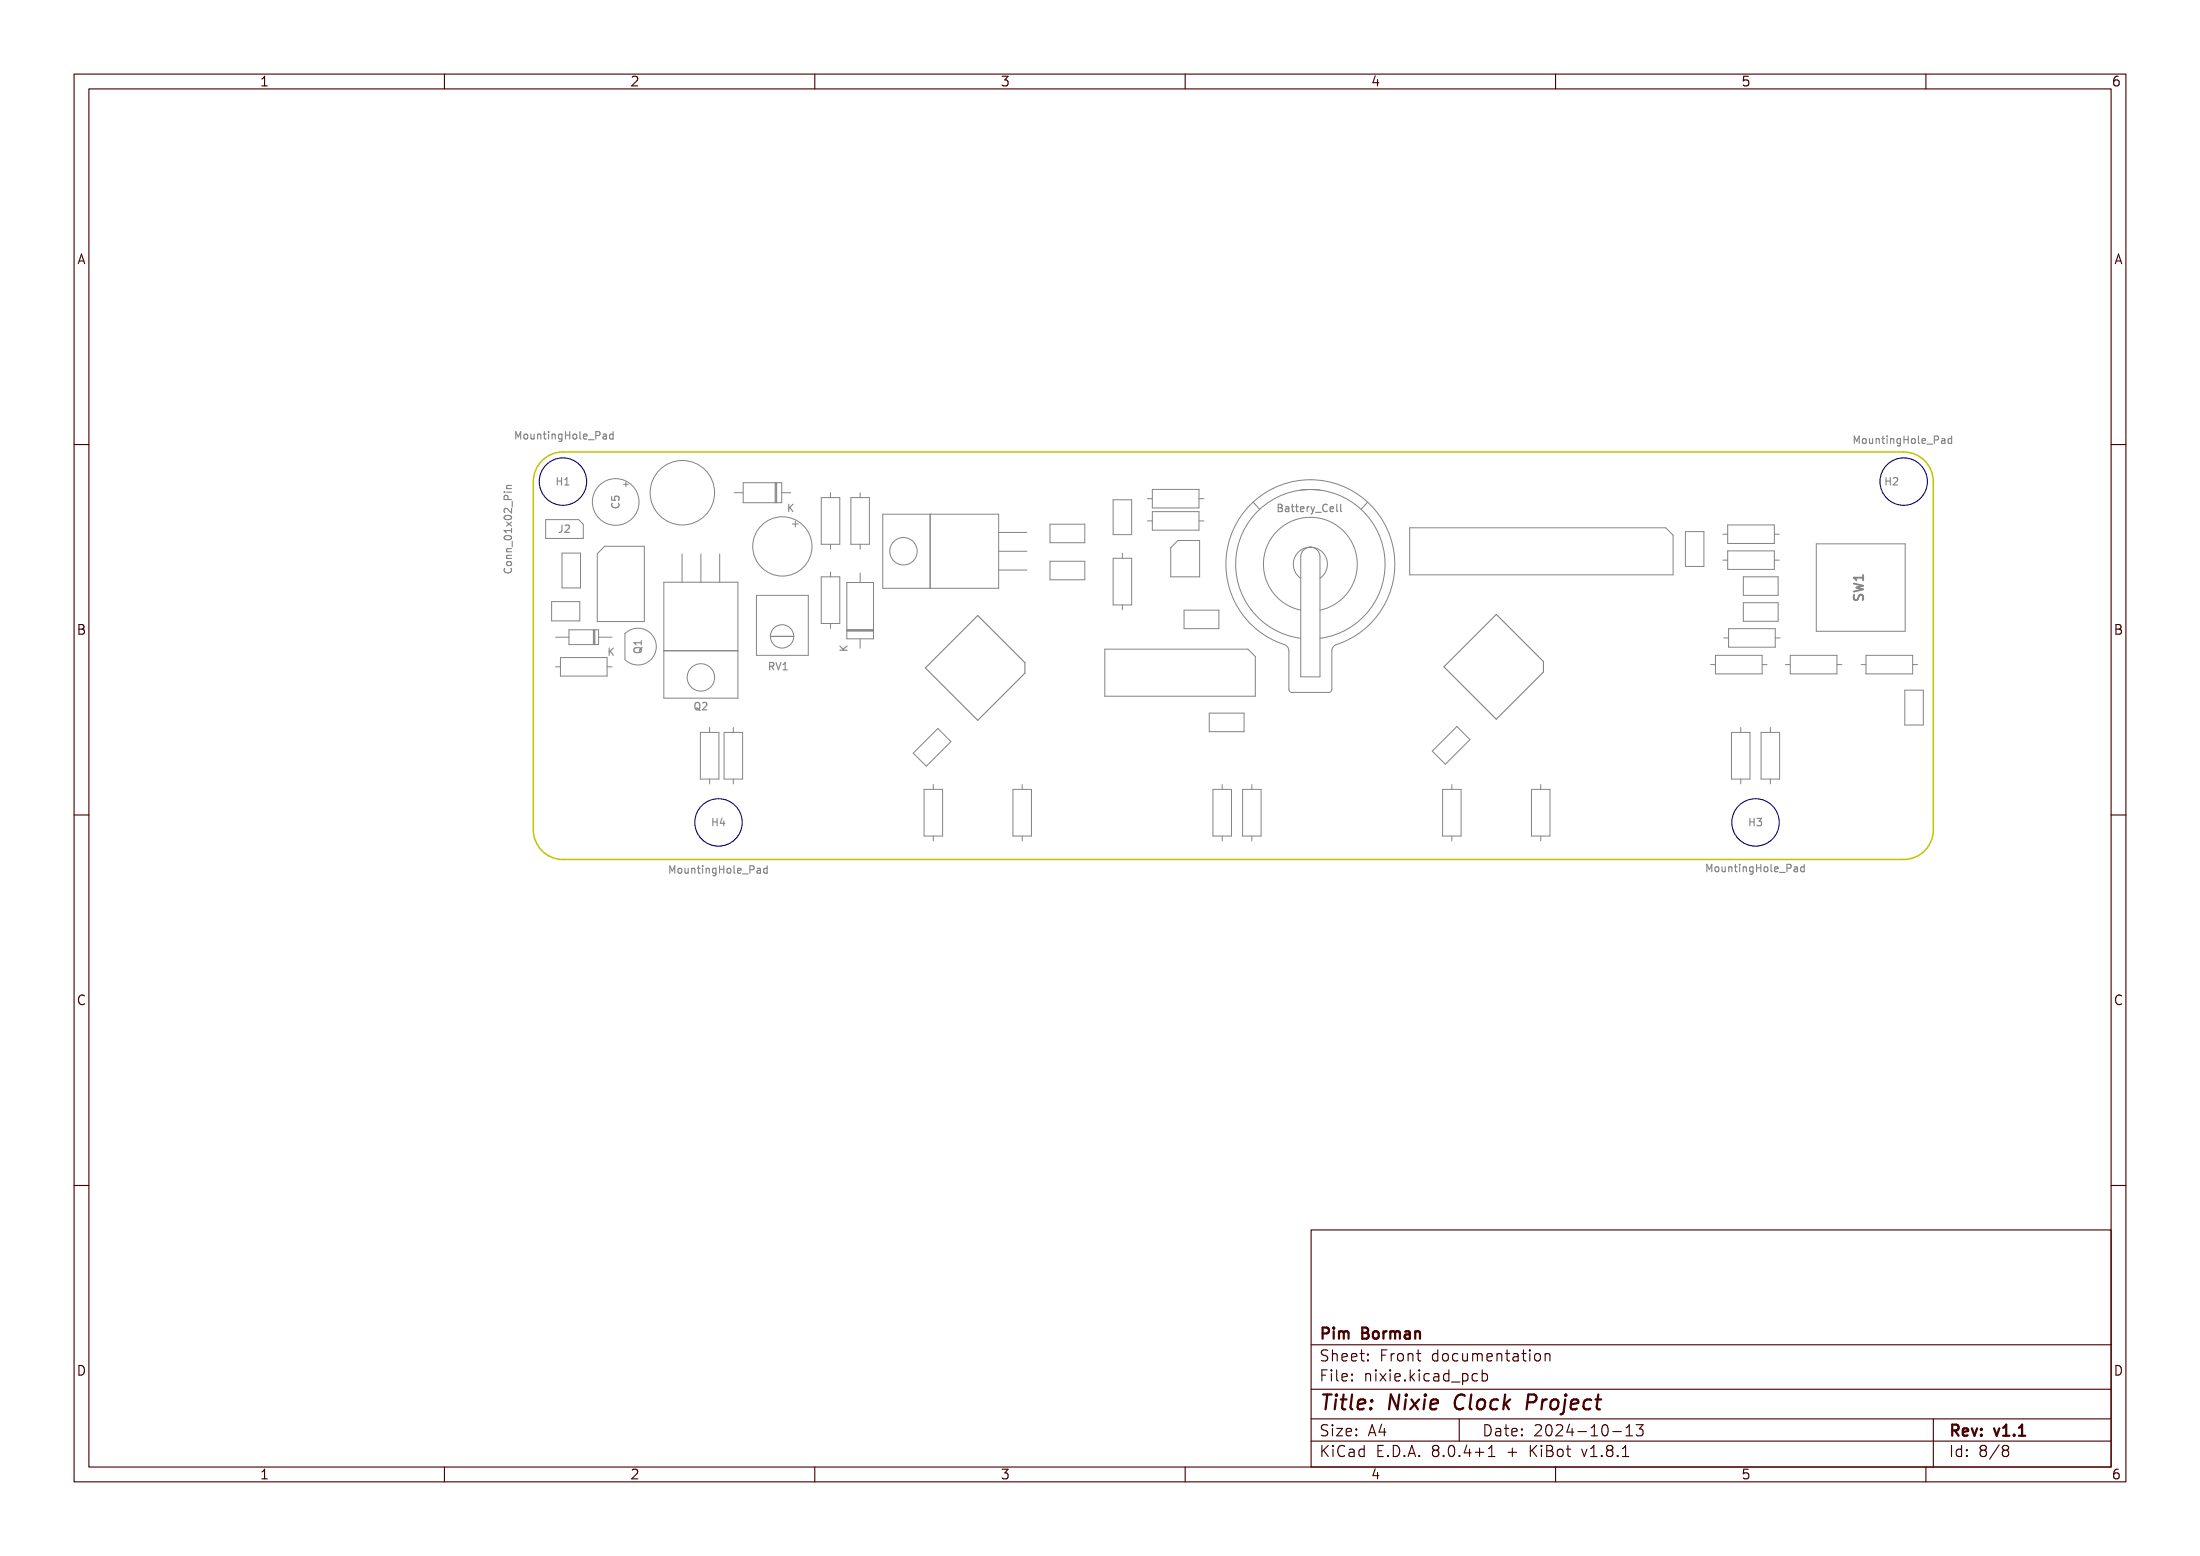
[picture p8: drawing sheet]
<svg xmlns="http://www.w3.org/2000/svg" width="297mm" height="210mm" viewBox="0 0 297 210" stroke-linecap="round" stroke-linejoin="round" font-family="sans-serif">
<g fill="none" stroke="#848484" stroke-width=".15">
<path d="M69.6 59.3v-1l.4 .7 .3-.7v1M70.8 58.6h.3l.1 .2v.3l-.1 .2-.3-.1-.1-.1zM71.7 58.6v.6l.3 .1 .1-.1M72.1 58.6v.7M72.6 58.7l.1-.1h.3v.7M72.6 58.6v.7M73.3 58.6h.4M73.5 58.3v.8l.2 .2M74.1 58.3v.1M74.1 58.6v.7M74.5 58.7l.2-.1h.2l.1 .7M74.5 58.6v.7"/>
<path d="M75.9 58.6h-.3l-.2 .2 .1 .4h.4M75.9 58.6v.8l-.2 .2-.3-.1M76.3 58.3v1M76.3 58.7h.6M76.9 58.3v1M77.4 58.6h.3l.2 .2v.3l-.2 .2-.3-.1-.1-.1zM78.3 58.3v.8l.1 .2M78.8 58.9l.4-.1v-.2h-.3l-.1 .1v.5h.4M79.4 59.4h.8M80.4 58.8l.5-.1 .1-.1v-.2l-.2-.1h-.4v1M81.4 58.6h.4l.1 .7M81.9 58.8l-.4 .1-.1 .1 .1 .3 .4-.1"/>
<path d="M82.8 58.6h-.3l-.2 .2 .1 .4h.4M82.8 58.3v1M250.3 59.9v-1l.4 .7 .3-.7v1M251.5 59.3l.1-.1 .3 .1v.4v.1l-.3 .1-.1-.1zM252.4 59.2v.6l.3 .1 .1-.1M252.8 59.2v.7M253.3 59.3l.1-.1h.3v.7M253.3 59.2v.7M254 59.2h.4M254.2 58.9v.8l.2 .2M254.8 58.9h.1M254.8 59.2v.7"/>
<path d="M255.2 59.3l.2-.1h.2l.1 .7M255.2 59.2v.7M256.6 59.2h-.3l-.2 .2 .1 .4h.4M256.6 59.2v.8l-.2 .2-.3-.1M257 58.9v1M257 59.3h.6M257.6 58.9v1M258.1 59.3l.1-.1 .3 .1 .1 .4-.1 .1-.3 .1-.1-.1zM259 58.9v.8l.1 .2M259.5 59.5l.4-.1v-.2h-.3l-.1 .1v.5h.4M260.1 60h.8M261.1 59.4l.5-.1 .1-.1v-.3h-.2h-.4v1"/>
<path d="M262.1 59.2h.4l.1 .7M262.6 59.4l-.4 .1-.1 .1 .1 .3 .4-.1M263.5 59.2h-.3l-.2 .2 .1 .4h.4M263.5 58.9v1M68.1 66.4h.1M68.1 76.7a.47 .47 0 0 0 .4 .7 .47 .47 0 0 0 .6-.5l-.1-.2M68.1 69.7a.54 .54 0 0 1 1 .2 .57 .57 0 0 1-1-.1zM68.1 72.4a.54 .54 0 0 1 1 .2 .57 .57 0 0 1-1-.1zM68.4 75.4h.7M68.4 74.5h.7M68.4 70.5l.7 .5M68.4 66.4h.7"/>
<path d="M68.4 65.9h.7M68.4 75.9l.5-.1 .1 .1 .1 .2-.2 .2h-.3l-.2-.2zM68.6 67.4l-.1-.5h-.1h-.3v.1v.4h1M69.1 68.6v.6l-.8-.6-.2 .2v.4M69.1 71.3v.6M69.1 65.5l-.7 .1v.2l.1 .1M69.1 74l-.7 .1v.2l.1 .2M69.1 74.9l-.7 .1v.2l.1 .2M69.1 71.6h-1l.2 .3M69.1 70.5l-.7 .5M69.2 67.7v.7M69.2 73v.8"/>
<path d="M75.2 64.9h.6M75.2 64.5v1M75.8 64.5v1M75.9 70.9v.7a.32 .32 0 0 1-.4 .3M76.2 65.5h.6M76.2 64.7l.3-.2v1M76.3 70.9h.4l.2 .2-.6 .8h.6M82.6 67v.5h.5l-.1-.1v-.3l.1-.1h.4l.1 .2-.1 .3M82.7 67.9a.47 .47 0 0 0 .3 .7 .47 .47 0 0 0 .6-.5l-.1-.2M106.5 68.1v1M106.6 68.5l.5 .6M107.1 68.1l-.6 .5"/>
<path d="M172.6 68.5h.3M172.6 68.1h.3l.2 .1-.2 .3 .2 .1v.3l-.2 .2h-.3zM173.6 68.4h.3l.1 .7M174 68.6l-.3 .1-.2 .1 .2 .3 .3-.1M174.3 68.4h.4M174.5 68.1v.8l.2 .2M174.9 68.4h.4M175 68.1v.8l.3 .2M175.6 68.7l.4-.1v-.2h-.3l-.1 .1v.5h.4M176.5 68.4v.7M176.8 68.4l-.3 .2M177 68.4l.2 .7"/>
<path d="M177.2 69.1l-.2 .3M177.5 68.4l-.3 .7M177.6 69.2h.8M179.2 68.1a.47 .47 0 0 0-.7 .4 .47 .47 0 0 0 .5 .6l.2-.1M179.6 68.7l.4-.1v-.2h-.3l-.1 .1v.5h.4M180.5 68.1v.8l.1 .2M181 68.1v.8l.1 .2M254.6 64.5v1M254.6 64.9h.6M255.2 64.5v1M255.6 64.6l.4-.1 .2 .2-.6 .8h.6M82.2 87.5v1"/>
<path d="M82.4 87.9l.4 .6M82.8 87.5l-.6 .5M85.7 87.5a.67 .67 0 0 1 .9 .2 .34 .34 0 0 1-.4 .4h-.3a.34 .34 0 0 1-.3-.3 .34 .34 0 0 1 .1-.3zM86.6 86.5v.5M86.6 86.7h-1l.3 .3M86.7 87.4l-.4 .5M94 94.9a.33 .33 0 0 1 .3-.1 .33 .33 0 0 1 .2 .3v.4a.33 .33 0 0 1-.4 .3 .33 .33 0 0 1-.3-.3v-.4zM94 95.6l.3 .2M94.3 95.8l.2 .1M94.9 94.9l.3-.1 .2 .3-.6 .7h.6M103.9 89.9h.5l.1-.2-.1-.2-.1-.1h-.4v1M104.1 89.9l.4 .5"/>
<path d="M104.8 89.4l.3 1 .3-1M105.7 90.4h.6M105.7 89.7l.3-.3v1M113.4 87.8h1M113.4 87.2l.5 .6M114.4 87.2l-.6 .4M132 83.1l6.4 6.3v1.5l-6.4 6.3-7.1-7.1zM194.9 90l7.1-7.1 6.4 6.4v1.4l-6.4 6.4zM90.4 117.9v-1l.4 .7 .3-.7v1M91.6 117.2h.3l.1 .2v.3l-.1 .2-.3-.1-.1-.1zM92.5 117.2v.6l.3 .1 .1-.1M92.9 117.2v.7"/>
<path d="M93.4 117.3l.1-.1h.3v.7M93.4 117.2v.7M94.1 117.2h.4M94.3 116.9v.8l.2 .2M94.9 116.9v.1M94.9 117.2v.7M95.3 117.3l.2-.1h.2l.1 .7M95.3 117.2v.7M96.2 110.5v1M96.2 110.9h.6M96.7 117.2h-.3l-.2 .2 .1 .4h.4M96.7 117.2v.8l-.2 .2-.3-.1"/>
<path d="M96.8 110.5v1M97.1 116.9v1M97.1 117.3h.6M97.5 110.4l-.3 .7h.7M97.7 110.8v.7M97.7 116.9v1M98.2 117.2h.3l.2 .2v.3l-.2 .2-.3-.1-.1-.1zM99.1 116.9v.8l.1 .2M99.6 117.5l.4-.1v-.2h-.3l-.1 .1v.5h.4M100.2 118h.8M101.2 117.4l.5-.1 .1-.1v-.2l-.2-.1h-.4v1M102.2 117.2h.4l.1 .7"/>
<path d="M102.7 117.4l-.4 .1-.1 .1 .1 .3 .4-.1M103.6 117.2h-.3l-.2 .2 .1 .4h.4M103.6 116.9v1M230.4 117.7v-1l.4 .7 .3-.7v1M231.6 117.1l.1-.1 .3 .1v.4v.1l-.3 .1-.1-.1zM232.5 117v.6l.3 .1 .1-.1M232.9 117v.7M233.4 117.1l.1-.1h.3v.7M233.4 117v.7M234.1 117h.4M234.3 116.7v.8l.2 .2M234.9 116.7v.1"/>
<path d="M234.9 117v.7M235.3 117.1l.2-.1h.2l.1 .7M235.3 117v.7M236.2 110.9h.6M236.2 110.5v1M236.7 117h-.3l-.2 .2 .1 .4h.4M236.7 117v.8l-.2 .2-.3-.1M236.8 110.5v1M237.1 116.7v1M237.1 117.1h.6M237.2 110.5h.6l-.3 .3 .3 .1v.5l-.2 .1-.4-.1M237.7 116.7v1"/>
<path d="M238.2 117h.3l.2 .2v.3l-.2 .2-.3-.1-.1-.1zM239.1 116.7v.8l.1 .2M239.6 117.3l.4-.1v-.2h-.3l-.1 .1v.5h.4M240.2 117.8h.8M241.2 117.2l.5-.1 .1-.1v-.2l-.2-.1h-.4v1M242.2 117h.4l.1 .7M242.7 117.2l-.4 .1-.1 .1 .1 .3 .4-.1M243.6 117h-.3l-.2 .2 .1 .4h.4M243.6 116.7v1"/>
</g>
<path d="M250.3 78.8l1.2 .3-.9 .2 .9 .2-1.2 .3M251.5 77.6v.7M251.5 78h-1.2l.3 .3M250.3 80.3v.5l.2 .2 .3-.1 .2-.6h.4l.1 .2v.5" fill="none" stroke="#848484" stroke-width=".25"/>
<g fill="none" stroke="#848484" stroke-width=".14">
<path d="M73.7 70.1h4.4l.6 .7v1.9h-5zM75.9 74.6h2.5v4.8h-2.5zM80.6 74.7l1-1h5.4v10.2h-6.4zM84.2 65.4h.6M84.5 65.1v.6M89.6 78.6h10v15.6h-10zM92.1 74.8v3.8M94.6 74.8v3.8M97.2 74.8v3.8M99.1 66.5h1.2M100.3 65.1h5.2v2.8h-5.2zM104.6 65.1v2.8"/>
<path d="M104.8 65.1v2.8M105.5 66.5h1.2M107 70.7h.8M107.4 70.3v.8M110.9 67.2h2.5v6.3h-2.5zM110.9 77.8h2.5v6.3h-2.5zM112.1 66.5v.7M112.1 73.5v.6M112.1 77.2v.6M114.3 78.6h3.6v7.6h-3.6zM114.9 67.2h2.5v6.3h-2.5zM116.1 66.5v.7"/>
<path d="M116.1 73.5v.6M116.1 77.3v1.3M119.2 69.4h15.6v10h-15.6zM125.6 69.4v10M134.8 71.9h3.8M134.8 74.4h3.8M134.8 76.9h3.8M141.8 70.7h4.6v2.5h-4.6zM141.8 75.7h4.6v2.6h-4.6zM150.3 67.5h2.5v4.7h-2.5zM150.3 75.3h2.5v6.3h-2.5zM151.5 74.7v.6"/>
<path d="M154.9 67.3h.7M154.9 70.3h.7M155.6 66.1h6.3v2.5h-6.3zM155.6 69.1h6.3v2.5h-6.3zM158.1 73.9l.9-.9h2.9v4.8h-3.8zM161.9 67.3h.6M161.9 70.3h.6M169 67.9a11.4 11.4 0 0 1 17.8 2.6 11.4 11.4 0 0 1-6.6 16.6l-.4 .5v.2v5.3l-.1 .2-.3 .2h-5l-.3-.2-.1-5.5a.9 .9 0 0 0-.6-.8 11.4 11.4 0 0 1-4.4-19.1zM169.2 67.8l.8 .9M175.6 66.2a10.1 10.1 0 0 1 11.3 8.7 10.1 10.1 0 0 1-8.7 11.2M175.9 74.4a1.3 1.3 0 0 1 1.4-.5 1.3 1.3 0 0 1 .9 1.2v16.3h-2.6v-16.3zM176.7 73.9a2.3 2.3 0 0 1 2.4 1.5 2.3 2.3 0 0 1-.9 2.6"/>
<path d="M177.1 73.9a2.3 2.3 0 0 0-2.4 1.5 2.3 2.3 0 0 0 .9 2.6M178.2 66.2a10.1 10.1 0 0 0-11.3 8.7 10.1 10.1 0 0 0 8.7 11.2M184.6 67.8l-.8 .9M190.3 71.2h34.6l1 1v5.4h-35.6zM227.5 71.8h2.5v4.6h-2.5zM232.6 72.1h.6M232.6 75.6h.6M233.2 70.9h6.3v2.5h-6.3zM233.2 74.4h6.3v2.5h-6.3zM235.3 77.8h4.8v2.6h-4.8zM239.5 72.1h.7M239.5 75.6h.7"/>
<path d="M245.2 73.4h12v11.8h-12zM74.5 81.2h3.8v2.6h-3.8zM75 90h.7M75 86h1.8M75.7 88.7h6.3v2.5h-6.3zM76.8 85h4v2h-4zM80.1 85v2M80.2 85v2M80.3 85v2M80.8 86h1.8M82 90h.6M84.4 85.5a2.48 2.48 0 0 1 3.5 0 2.48 2.48 0 0 1 0 3.5 2.48 2.48 0 0 1-3.5 0"/>
<path d="M84.4 85.5v3.5M89.6 87.8h10M94.6 98.8h2.4v6.3h-2.4zM95.8 98.2v.6M97.7 98.8h2.5v6.3h-2.5zM99 98.2v.6M102.1 80.4h7v8h-7zM104 85.9h3.1M112.1 84.1v.7M114.3 85h3.6M114.3 85.1h3.6M114.3 85.2h3.6"/>
<path d="M116.1 86.2v1.3M149.2 87.6h19.3l1 1v5.4h-20.3zM151.5 81.6v.7M159.8 82.4h4.8v2.5h-4.8zM163.3 96.3h4.6v2.5h-4.6zM175.6 82.4a6.3 6.3 0 0 1-4-9.8 6.3 6.3 0 0 1 10.6 0 6.3 6.3 0 0 1-4 9.8M196.7 98.1l1.7 1.7-3.3 3.3-1.7-1.7zM230.9 89.7h.7M231.6 88.4h6.3v2.5h-6.3zM232.7 86.1h.7M233.4 84.9h6.3v2.4h-6.3zM233.7 98.8h2.5v6.3h-2.5z"/>
<path d="M235 98.2v.6M235.3 81.3h4.8v2.5h-4.8zM237.8 98.8h2.4v6.3h-2.4zM237.9 89.7h.6M239 98.2v.6M239.7 86.1h.6M241 89.7h.7M241.7 88.4h6.3v2.5h-6.3zM248 89.7h.7M251.2 89.7h.7M251.9 88.4h6.3v2.5h-6.3zM257.2 93.1h2.5v4.8h-2.5z"/>
<path d="M258.2 89.7h.7M95.8 105.1v.7M99 105.1v.7M123.3 101.6l3.3-3.3 1.8 1.8-3.3 3.3zM124.7 106.5h2.5v6.3h-2.5zM126 105.9v.6M126 112.8v.7M136.7 106.5h2.5v6.3h-2.5zM138 105.9v.6M138 112.8v.7M163.7 106.5h2.6v6.3h-2.6zM165 105.9v.6"/>
<path d="M165 112.8v.7M167.8 106.5h2.4v6.3h-2.4zM169 105.9v.6M169 112.8v.7M194.7 106.5h2.5v6.3h-2.5zM196 105.9v.6M196 112.8v.7M206.7 106.5h2.5v6.3h-2.5zM208 105.9v.6M208 112.8v.7M235 105.1v.7M239 105.1v.7"/>
<circle cx="83.1" cy="67.8" r="3.2"/>
<circle cx="92.1" cy="66.5" r="4.4"/>
<circle cx="105.6" cy="73.8" r="4"/>
<circle cx="122" cy="74.4" r="1.85"/>
<circle cx="94.6" cy="91.4" r="1.85"/>
<circle cx="105.6" cy="85.9" r="1.58"/>
</g>
<path d="M73.2 62.2a4 4 0 0 1 2.8-1.2h181a4 4 0 0 1 4 4v47a4 4 0 0 1-4 4h-181a4 4 0 0 1-4-4v-47a4 4 0 0 1 1.2-2.8z" fill="none" stroke="#c2c200" stroke-width=".2"/>
<g fill="none" stroke="#000084" stroke-width=".15">
<circle cx="76" cy="65" r="3.2"/>
<circle cx="257" cy="65" r="3.2"/>
<circle cx="97" cy="111" r="3.2"/>
<circle cx="237" cy="111" r="3.2"/>
</g>
<g fill="none" stroke="#480000" stroke-width=".15">
<path d="M10 10h277v190h-277zM12 12h273v186h-273zM35.3 10.7l.4-.4v1.3M35.3 11.6h.8M60 10v2M85.3 10.4l.2-.1 .5 .1a.35 .35 0 0 1 0 .5l-.7 .7h.8M110 10v2M135.3 10.3h.8l-.4 .5a.35 .35 0 0 1 .4 .2v.3l-.1 .2-.5 .1-.2-.1M160 10v2M185.7 10.2l-.4 1h.9M186 10.7v.9M210 10v2"/>
<path d="M236 10.3h-.6l-.1 .6 .2-.1 .5 .1 .1 .1-.1 .5-.2 .1h-.3l-.2-.1M260 10v2M286 10.3a.52 .52 0 0 0-.7 .6v.4l.2 .2 .3 .1 .2-.1 .1-.5-.1-.1-.4-.1-.3 .2M10.6 35.6l.4-1.3 .4 1.3M10.7 35.2h.6M285.6 35.6l.4-1.3 .4 1.3M285.7 35.2h.6M10 60h2M285 60h2M10.7 84.3h.4l.2 .1v.3l-.2 .2a.35 .35 0 0 1 .3 .3 .35 .35 0 0 1-.2 .4h-.5zM10.7 84.9h.4M285.7 84.3h.4l.2 .1v.3l-.2 .2a.35 .35 0 0 1 .3 .3 .35 .35 0 0 1-.2 .4h-.5z"/>
<path d="M285.7 84.9h.4M10 110h2M285 110h2M11.4 134.4a.52 .52 0 0 0-.6 0 .52 .52 0 0 0-.2 .6 .49 .49 0 0 0 .2 .5 .49 .49 0 0 0 .6 0M286.4 134.4a.52 .52 0 0 0-.6 0 .52 .52 0 0 0-.2 .6 .49 .49 0 0 0 .2 .5 .49 .49 0 0 0 .6 0M10 160h2M285 160h2M177 166h108v32h-108zM10.7 184.3a.66 .66 0 0 1 .7 .6 .66 .66 0 0 1-.7 .7zM35.3 199.6h.8M35.3 198.7l.4-.4v1.3M60 198v2"/>
<path d="M85.3 198.4l.2-.1 .5 .1a.35 .35 0 0 1 0 .5l-.7 .7h.8M110 198v2M135.3 198.3h.8l-.4 .5a.35 .35 0 0 1 .4 .2v.3l-.1 .2-.5 .1-.2-.1M160 198v2M177 181.5h108M177 187.5h108M177 191.5h108M177 194.5h108M178.5 185.6h.5M178.5 195.1v1.5M178.7 195.7l.6 .9M179.2 184.9h-.7v1.5"/>
<path d="M179.2 182.3l-.2-.1-.5 .1a.36 .36 0 0 0-.1 .3 .36 .36 0 0 0 .3 .3 .55 .55 0 0 1 .5 .4v.2l-.2 .2-.6-.1M179.2 192.4l-.2-.1-.5 .1a.36 .36 0 0 0-.1 .3 .36 .36 0 0 0 .3 .3 .55 .55 0 0 1 .5 .4v.2l-.2 .2-.6-.1M179.3 195.1l-.8 .8M179.7 184.9v.1M179.7 185.4v1M179.7 184.9l.1 .1h-.1M179.9 182.8a.37 .37 0 0 1 .6 .1v.8M179.9 182.2v1.5M179.9 192.3v.1M179.9 192.8v1M179.9 192.3l-.1 .1h.1M179.9 192.3l.1 .1h-.1"/>
<path d="M180 195.1v.1M180 195.6v1M180 195.1l-.1 .1h.1M180.5 184.9v1.3l.2 .2M180.5 192.8h.7l-.7 1h.7M181.2 183.2l.7-.2-.1-.2-.4-.1-.2 .2v.7l.2 .1 .4-.1M181.2 185.9l.7-.2-.1-.2-.4-.1-.2 .2v.7l.2 .1 .4-.1M181.5 195.2a.6 .6 0 0 0-.7 0 .6 .6 0 0 0-.2 .7 .56 .56 0 0 0 .3 .6 .56 .56 0 0 0 .6-.1M181.7 193.3l.8-.2-.1-.2-.4-.1-.3 .2 .1 .7 .2 .1 .4-.1M182.2 195.7l.1-.1 .4 .1 .1 .9M182.5 183.2l.7-.2-.1-.2-.4-.1-.2 .2v.7l.2 .1 .4-.1M182.5 186.2l.1 .1-.1 .1"/>
<path d="M182.5 186.2v.1v.1M182.5 185.5v.1M182.5 186.2v.2M182.5 185.5h.1l-.1 .1M182.8 195.9l-.5 .1a.29 .29 0 0 0-.2 .3 .29 .29 0 0 0 .2 .3l.5-.1M183.1 193.6l.1 .1-.1 .1M183.1 193.6l-.1 .1 .1 .1M183.1 192.9v.1M183.1 193.6v.2M183.1 192.9h.1l-.1 .1M183.1 192.9h-.1l.1 .1M183.6 182.7h.6"/>
<path d="M183.8 182.2v1.3l.1 .1 .3 .1M184.2 195.7l-.5-.1-.2 .3v.4l.1 .2 .1 .1 .5-.1M184.2 195.1v1.5M184.4 185.5a.37 .37 0 0 1 .6 .1v.8M184.4 185.4v1M184.7 183.5v.1v.1M184.7 183.5l-.1 .1 .1 .1M184.7 182.8v.1M184.7 183.5v.2M184.7 182.8h-.1l.1 .1M184.7 193.8l.5-1.5 .5 1.5M184.9 193.4h.7"/>
<path d="M185.7 198.2l-.4 1h.9M185.7 184.9v.1M185.7 185.4v1M185.7 184.9l.1 .1h-.1M186 198.7v.9M186 195.8h.5M186.3 185.4l.8 1M186.5 182.9h.5M186.5 192.2l-.3 1.1h.9M186.7 195.1h-.7v1.5h.7M186.9 192.8v1M187.1 185.4l-.8 1"/>
<path d="M187.2 182.2h-.7v1.5M187.4 196.4l.1 .1-.1 .1M187.4 196.4l-.1 .1 .1 .1M187.4 196.4v.2M187.7 184.9v.1M187.7 185.4v1M187.7 184.9l-.1 .1h.1M187.8 182.7v1M188.1 195.1a.79 .79 0 0 1 .9 .5 .79 .79 0 0 1-.3 .9l-.6 .1zM188.2 182.7l-.2 .1-.2 .2M188.3 185.9l.7-.2v-.2l-.5-.1-.2 .2 .1 .7 .1 .1 .5-.1M188.7 182.8a.41 .41 0 0 1 .4-.1 .41 .41 0 0 1 .4 .3v.4a.41 .41 0 0 1-.4 .3 .41 .41 0 0 1-.4-.3z"/>
<path d="M189.6 196.4l.1 .1-.1 .1M189.6 196.4l-.1 .1 .1 .1M189.6 196.4v.2M189.7 186.2v.1v.1M189.7 186.2l-.1 .1 .1 .1M189.7 186.2v.2M190.1 182.8a.37 .37 0 0 1 .6 .1v.8M190.1 182.7v1M190.1 196.6l.5-1.5 .5 1.5M190.2 196.2h.8M190.4 184.9v1.5M190.5 185.8l.5 .6"/>
<path d="M191 185.4l-.6 .6M191.2 182.7h.6M191.5 182.2v1.3v.1l.3 .1M191.6 184.9v.1M191.6 185.4v1M191.6 196.4v.2M191.6 184.9l-.1 .1h.1M191.6 184.9l.1 .1h-.1M191.6 196.4l.1 .1-.1 .1M191.6 196.4l-.1 .1 .1 .1M193 185.5l-.5-.1-.3 .3v.4l.2 .2 .1 .1 .5-.1M193.6 185.5l.1-.1 .5 .1v.9"/>
<path d="M193.7 195.7l-.2-.1a.3 .3 0 0 1-.1-.3 .3 .3 0 0 1 .3-.2l.4 .1a.31 .31 0 0 1 .1 .3 .31 .31 0 0 1-.2 .2M193.7 195.7l-.3 .3 .1 .4 .2 .2 .4-.1 .1-.2v-.3l-.2-.3M193.7 195.7h.3M194.1 182.8l-.4-.1-.3 .3v.4l.1 .2 .2 .1 .4-.1M194.1 182.2v1.5M194.2 185.7l-.5 .1a.29 .29 0 0 0-.2 .3 .29 .29 0 0 0 .2 .3l.5-.1M194.8 182.8a.41 .41 0 0 1 .4-.1 .41 .41 0 0 1 .3 .3v.4a.41 .41 0 0 1-.4 .3 .41 .41 0 0 1-.4-.3zM194.9 196.4v.2M194.9 196.4l.1 .1-.1 .1M194.9 196.4l-.1 .1 .1 .1M195.6 185.5l-.4-.1-.3 .3v.4l.1 .2 .2 .1 .4-.1M195.6 184.9v1.5"/>
<path d="M195.7 195.2a.36 .36 0 0 1 .3-.1 .36 .36 0 0 1 .3 .3 .77 .77 0 0 1-.4 1.2 .91 .91 0 0 1-.2-1.4zM196 186.5h1.1M196.8 182.8l-.4-.1-.3 .3v.4l.1 .2 .2 .1 .4-.1M197 191.5v3M197 196.4l.1 .1-.1 .1M197 196.4v.1v.1M197 196.4v.2M197.5 182.7v.9a.41 .41 0 0 0 .6-.1M197.5 185.4v1.5M197.5 185.5l.4-.1 .3 .3v.4l-.2 .2-.1 .1-.4-.1M198 195l-.3 1.1h.9M198.1 182.7v1"/>
<path d="M198.4 195.6v1M198.8 182.8a.37 .37 0 0 1 .7 .1M198.8 182.7v1M199.2 196h1.1M199.5 182.9l.2-.2 .3 .1 .1 .9M199.5 185.5l-.5-.1-.3 .3v.4l.2 .2 .1 .1 .5-.1M199.5 182.9v.8M199.7 195.4v1.2M200.1 184.9v1.5M200.1 185.5l.4-.1 .3 .3v.4l-.1 .2-.2 .1-.4-.1M200.5 192.3a.79 .79 0 0 1 .8 .5 .79 .79 0 0 1-.3 .9l-.5 .1zM200.7 183.2l.8-.2-.1-.2-.4-.1-.3 .2 .1 .7 .2 .1 .4-.1"/>
<path d="M201 196.6h.8M201 195.5l.4-.4v1.5M202 192.9l.1-.1 .4 .1 .1 .9M202.1 182.8a.37 .37 0 0 1 .6 .1v.8M202.1 182.7v1M202.6 193.1l-.5 .1a.29 .29 0 0 0-.2 .3 .29 .29 0 0 0 .2 .3l.5-.1M203.1 192.8h.6M203.2 182.7h.6M203.3 192.3v1.3l.1 .1 .3 .1M203.5 182.2v1.3v.1l.3 .1M203.6 196h1.1M204.1 193.3l.7-.2-.1-.2-.4-.1-.2 .2 .1 .7 .1 .1 .4-.1"/>
<path d="M204.2 195.4v1.2M204.3 182.8l.2-.1 .4 .1 .1 .9M205 183l-.5 .1a.29 .29 0 0 0-.3 .3 .29 .29 0 0 0 .3 .3l.5-.1M205.5 182.7h.5M205.5 192.9v.1M205.5 193.6v.1v.1M205.5 193.6l-.1 .1 .1 .1M205.5 193.6v.2M205.5 192.9h-.1l.1 .1M205.7 182.2v1.3v.1l.3 .1M206.5 182.2v.1M206.5 182.7v1"/>
<path d="M206.5 182.2l.1 .1h-.1M206.6 195.1v1.5M206.8 195.7l.7 .9M207.2 182.8a.41 .41 0 0 1 .4-.1 .41 .41 0 0 1 .4 .3v.4a.41 .41 0 0 1-.4 .3 .41 .41 0 0 1-.4-.3zM207.2 192.4l.3-.1 .5 .1a.41 .41 0 0 1 0 .5l-.8 .9h.9M207.5 195.1l-.9 .8M208.1 195.1v.1M208.1 195.6v1M208.1 195.1l-.1 .1h.1M208.1 195.1l.1 .1h-.1M208.6 182.8a.37 .37 0 0 1 .6 .1v.8M208.6 182.7v1"/>
<path d="M208.8 195.1l.7 .1a.36 .36 0 0 1 .1 .3 .36 .36 0 0 1-.3 .3 .4 .4 0 0 1 .4 .4 .4 .4 0 0 1-.3 .4h-.6zM208.8 192.4a.36 .36 0 0 1 .4-.1 .36 .36 0 0 1 .3 .3 .78 .78 0 0 1-.5 1.2 .91 .91 0 0 1-.2-1.4zM208.8 195.8h.5M210 198v2M210.1 192.4l.2-.1 .5 .1a.41 .41 0 0 1 .1 .5l-.9 .9h1M210.4 195.7a.41 .41 0 0 1 .6 .2v.4a.41 .41 0 0 1-.4 .3 .41 .41 0 0 1-.4-.3v-.4zM211.5 195.6h.5M211.7 195.1v1.3v.1l.3 .1M211.9 192.2l-.4 1.1h1M212.2 192.8v1M213 193.2h1.2M213.5 195.6l.4 1 .3-1"/>
<path d="M214.7 196.6h.9M214.7 195.5l.5-.4v1.5M214.8 193.8h.9M214.8 192.7l.4-.4v1.5M216.2 196.4l.1 .1-.1 .1M216.2 196.4v.1v.1M216.2 196.4v.2M216.5 192.4a.36 .36 0 0 1 .5 .2 .77 .77 0 0 1-.4 1.2 1 1 0 0 1-.1-1.4zM217.2 195.7l-.3 .3 .1 .4 .2 .2 .4-.1 .1-.2v-.4l-.2-.2M217.2 195.7l-.2-.1a.3 .3 0 0 1-.1-.3 .3 .3 0 0 1 .3-.2l.4 .1a.31 .31 0 0 1 .1 .3 .31 .31 0 0 1-.2 .2M217.2 195.7h.3M217.7 193.2h1.2"/>
<path d="M218.4 196.4l.1 .1-.1 .1M218.4 196.4l-.1 .1 .1 .1M218.4 196.4v.2M219 196.6h.9M219 195.5l.5-.4v1.5M219.5 193.8h.9M219.5 192.7l.5-.4v1.5M220.9 192.3h.9l-.5 .6a.41 .41 0 0 1 .5 .2v.4l-.1 .2-.6 .1-.2-.2M236 198.3h-.6l-.1 .6 .2-.1 .5 .1 .1 .1-.1 .5-.2 .1h-.3l-.2-.1M260 198v2M261 191.5v6.5M263.5 195.1v1.5"/>
<path d="M264.8 195.1v1.5M264.8 195.7l-.4-.1-.3 .3v.4l.1 .2 .2 .1 .4-.1M265.5 196.4l.1 .1-.1 .1M265.5 196.4v.1v.1M265.5 195.7v.1M265.5 196.4v.2M265.5 195.7h.1l-.1 .1M267.6 195.7l-.3 .3 .1 .4 .2 .2 .4-.1 .2-.2-.1-.4-.2-.2M267.6 195.7l-.2-.1a.3 .3 0 0 1-.1-.3 .3 .3 0 0 1 .3-.2l.4 .1a.31 .31 0 0 1 .2 .3 .31 .31 0 0 1-.3 .2M267.6 195.7h.3M269.9 195l-1.3 1.9M270.6 195.7l-.3 .3 .1 .4 .2 .2 .4-.1 .2-.2-.1-.4-.2-.2"/>
<path d="M270.6 195.7l-.2-.1a.3 .3 0 0 1-.1-.3 .3 .3 0 0 1 .3-.2l.4 .1a.31 .31 0 0 1 .2 .3 .31 .31 0 0 1-.3 .2M270.6 195.7h.3M285.7 184.3a.66 .66 0 0 1 .7 .6 .66 .66 0 0 1-.7 .7zM286 198.3a.51 .51 0 0 0-.7 .6v.4l.2 .2 .3 .1 .2-.1 .1-.5-.1-.1-.4-.1-.3 .2"/>
</g>
<g fill="none" stroke="#480000" stroke-width=".3">
<path d="M178.6 180h.5a.41 .41 0 0 0 .3-.4 .41 .41 0 0 0-.3-.4h-.5v1.5M180.1 179.2v.1M180.1 179.7v1M180.1 179.2h-.1l.1 .1M180.8 179.7v1M180.8 179.8a.37 .37 0 0 1 .6 .1M181.4 179.9l.2-.2h.4l.1 1M181.4 179.9v.8M183.9 179.2h.7a.36 .36 0 0 1 .1 .4 .36 .36 0 0 1-.3 .3 .4 .4 0 0 1 .4 .4 .4 .4 0 0 1-.3 .4h-.6zM183.9 179.9h.5M185.5 179.7a.41 .41 0 0 1 .6 .3v.4a.41 .41 0 0 1-.4 .3 .41 .41 0 0 1-.4-.3v-.4zM186.8 179.7v1"/>
<path d="M187.2 179.7h-.3l-.1 .3M187.7 179.8a.37 .37 0 0 1 .6 .1M187.7 179.7v1M188.3 179.9l.3-.2h.3l.1 1M188.3 179.9v.8M189.7 179.7h.1h.5v1M191.1 179.8a.37 .37 0 0 1 .6 .1v.8M191.1 179.7v1M178.6 188.2h1.2M179.2 188.2l-.3 2M180.4 188.9l-.2 1.3M180.4 188.2l-.1 .1 .1 .1"/>
<path d="M180.4 188.2l.1 .1-.1 .1M180.4 188.2v.2M181 188.9h.8M181.4 188.2l-.2 1.7v.2l.4 .1M182.5 188.2l-.2 1.7 .1 .2 .2 .1M183.3 189.5l1-.1-.1-.4-.5-.1-.3 .3-.1 .7v.2l.2 .1 .6-.1M185.1 190v.1l-.1 .1M185.1 190l-.1 .1v.1M185.1 190l-.1 .2M185.2 189v.2M185.2 189l.1 .1-.1 .1M185.2 189l-.1 .1 .1 .1"/>
<path d="M188.9 188.2l-.2 2-.9-2-.3 2M189.8 188.9l-.2 1.3M189.9 188.2l-.1 .1v.1M189.9 188.2v.1l-.1 .1M189.9 188.2l-.1 .2M190.3 180l-.5 .1a.29 .29 0 0 0-.2 .3 .29 .29 0 0 0 .2 .3l.5-.1M190.5 188.9l.9 1.3M191.6 188.9l-1.2 1.3M192.4 188.9l-.2 1.3M192.4 188.2l-.1 .1 .1 .1M192.4 188.2l.1 .1-.1 .1M192.4 188.2v.2"/>
<path d="M193.1 189.5l1-.1v-.4l-.2-.1-.6 .1-.1 .2-.1 .7 .1 .2 .1 .1 .6-.1M197.7 188.4a.8 .8 0 0 0-.8-.1 .8 .8 0 0 0-.5 .8 .76 .76 0 0 0 .1 .9 .76 .76 0 0 0 .9 .1l.1-.1M198.6 188.2l-.2 1.7 .1 .2 .2 .1M199.6 189.1a.52 .52 0 0 1 .5-.2 .52 .52 0 0 1 .4 .4l-.1 .5a.55 .55 0 0 1-.5 .4 .55 .55 0 0 1-.5-.4v-.5zM202.2 189a.66 .66 0 0 0-.9 .3l-.1 .5 .1 .3 .2 .1 .6-.1M203.2 188.2l-.3 2M203.2 189.4l.5 .8M203.9 188.9l-.9 .7M206.2 189.3h.8a.55 .55 0 0 0 .4-.5 .55 .55 0 0 0-.3-.6h-.8l-.2 2M208.3 188.9l-.2 1.3M208.8 188.9a.59 .59 0 0 0-.6 .4M209.5 189.1a.52 .52 0 0 1 .5-.2 .52 .52 0 0 1 .4 .4l-.1 .5a.55 .55 0 0 1-.5 .4 .55 .55 0 0 1-.5-.4l.1-.5z"/>
<path d="M211.3 188.9l-.2 1.7-.1 .2-.3 .1M211.4 188.2l-.1 .1 .1 .1M211.4 188.2l.1 .1-.1 .1M211.4 188.2v.2M212.1 189.5l1-.1-.1-.4-.6-.1-.3 .3-.1 .7 .1 .2 .2 .1 .6-.1M214.8 189a.66 .66 0 0 0-1 .3v.5l.1 .3 .2 .1 .6-.1M215.4 188.9h.8M215.8 188.2l-.2 1.7v.2l.4 .1M263.6 193.1h.5a.41 .41 0 0 0 .3-.4 .41 .41 0 0 0-.3-.4h-.5v1.5M263.9 193.1l.5 .7M265 193.3l.7-.2-.1-.3h-.4l-.2 .2 .1 .7 .1 .1 .4-.1M266.2 192.8l.4 1 .3-1"/>
<path d="M267.5 193.6l.1 .1-.1 .1M267.5 193.6l-.1 .1 .1 .1M267.5 192.8v.2M267.5 193.6v.2M267.5 192.8l.1 .1-.1 .1M267.5 192.8l-.1 .1 .1 .1M269.2 192.8l.4 1 .3-1M270.4 193.8h.9M270.4 192.7l.4-.4v1.5M271.9 193.6l.1 .1-.1 .1M271.9 193.6l-.1 .1 .1 .1M271.9 193.6v.2"/>
<path d="M272.6 193.8h.8M272.6 192.7l.4-.4v1.5"/>
</g>
<text font-size="2.7" fill="#fff" x="178" y="190.3">Title: Nixie Clock Project</text>
<g font-size="2" fill="#fff">
<text x="178" y="183.7">Sheet: Front documentation</text>
<text x="178" y="180.7">Pim Borman</text>
<text x="178" y="186.5">File: nixie.kicad_pcb</text>
<text x="178" y="196.6">KiCad E.D.A. 8.0.4+1 + KiBot v1.8.1</text>
<text x="178" y="193.9">Size: A4</text>
<text x="200" y="193.9">Date: 2024-10-13</text>
<text x="263" y="193.9">Rev: v1.1</text>
<text x="263" y="196.6">Id: 8/8</text>
</g>
<g font-size="1.7" fill="#fff">
<text x="35" y="11.7">1</text>
<text x="85" y="11.7">2</text>
<text x="135" y="11.7">3</text>
<text x="185" y="11.7">4</text>
<text x="235" y="11.7">5</text>
<text x="285" y="11.7">6</text>
<text x="10.5" y="35.7">A</text>
<text x="285.5" y="35.7">A</text>
<text x="251.6" y="80.8" transform="rotate(-90 251.6 80.8)">SW1</text>
<text x="10.5" y="85.6">B</text>
<text x="285.5" y="85.6">B</text>
<text x="10.5" y="135.7">C</text>
<text x="285.5" y="135.7">C</text>
<text x="10.5" y="185.6">D</text>
<text x="285.5" y="185.6">D</text>
<text x="35" y="199.7">1</text>
<text x="85" y="199.7">2</text>
<text x="135" y="199.7">3</text>
<text x="185" y="199.7">4</text>
<text x="235" y="199.7">5</text>
<text x="285" y="199.7">6</text>
</g>
<g font-size="1.3" fill="#fff">
<text x="69.8" y="59.3">MountingHole_Pad</text>
<text x="250.5" y="59.9">MountingHole_Pad</text>
<text x="75.2" y="65.5">H1</text>
<text x="254.6" y="65.5">H2</text>
<text x="75.4" y="71.9">J2</text>
<text x="83.6" y="68.6" transform="rotate(-90 83.6 68.6)">C5</text>
<text x="106.3" y="69.1">K</text>
<text x="172" y="69.1">Battery_Cell</text>
<text x="69.1" y="77" transform="rotate(-90 69.1 77)">Conn_01x02_Pin</text>
<text x="82.1" y="88.5">K</text>
<text x="86.6" y="88.1" transform="rotate(-90 86.6 88.1)">Q1</text>
<text x="114.4" y="87.9" transform="rotate(-90 114.4 87.9)">K</text>
<text x="93.8" y="95.8">Q2</text>
<text x="103.9" y="90.5">RV1</text>
<text x="96.2" y="111.5">H4</text>
<text x="236.2" y="111.5">H3</text>
<text x="90.6" y="117.9">MountingHole_Pad</text>
<text x="230.6" y="117.7">MountingHole_Pad</text>
</g>
</svg>
